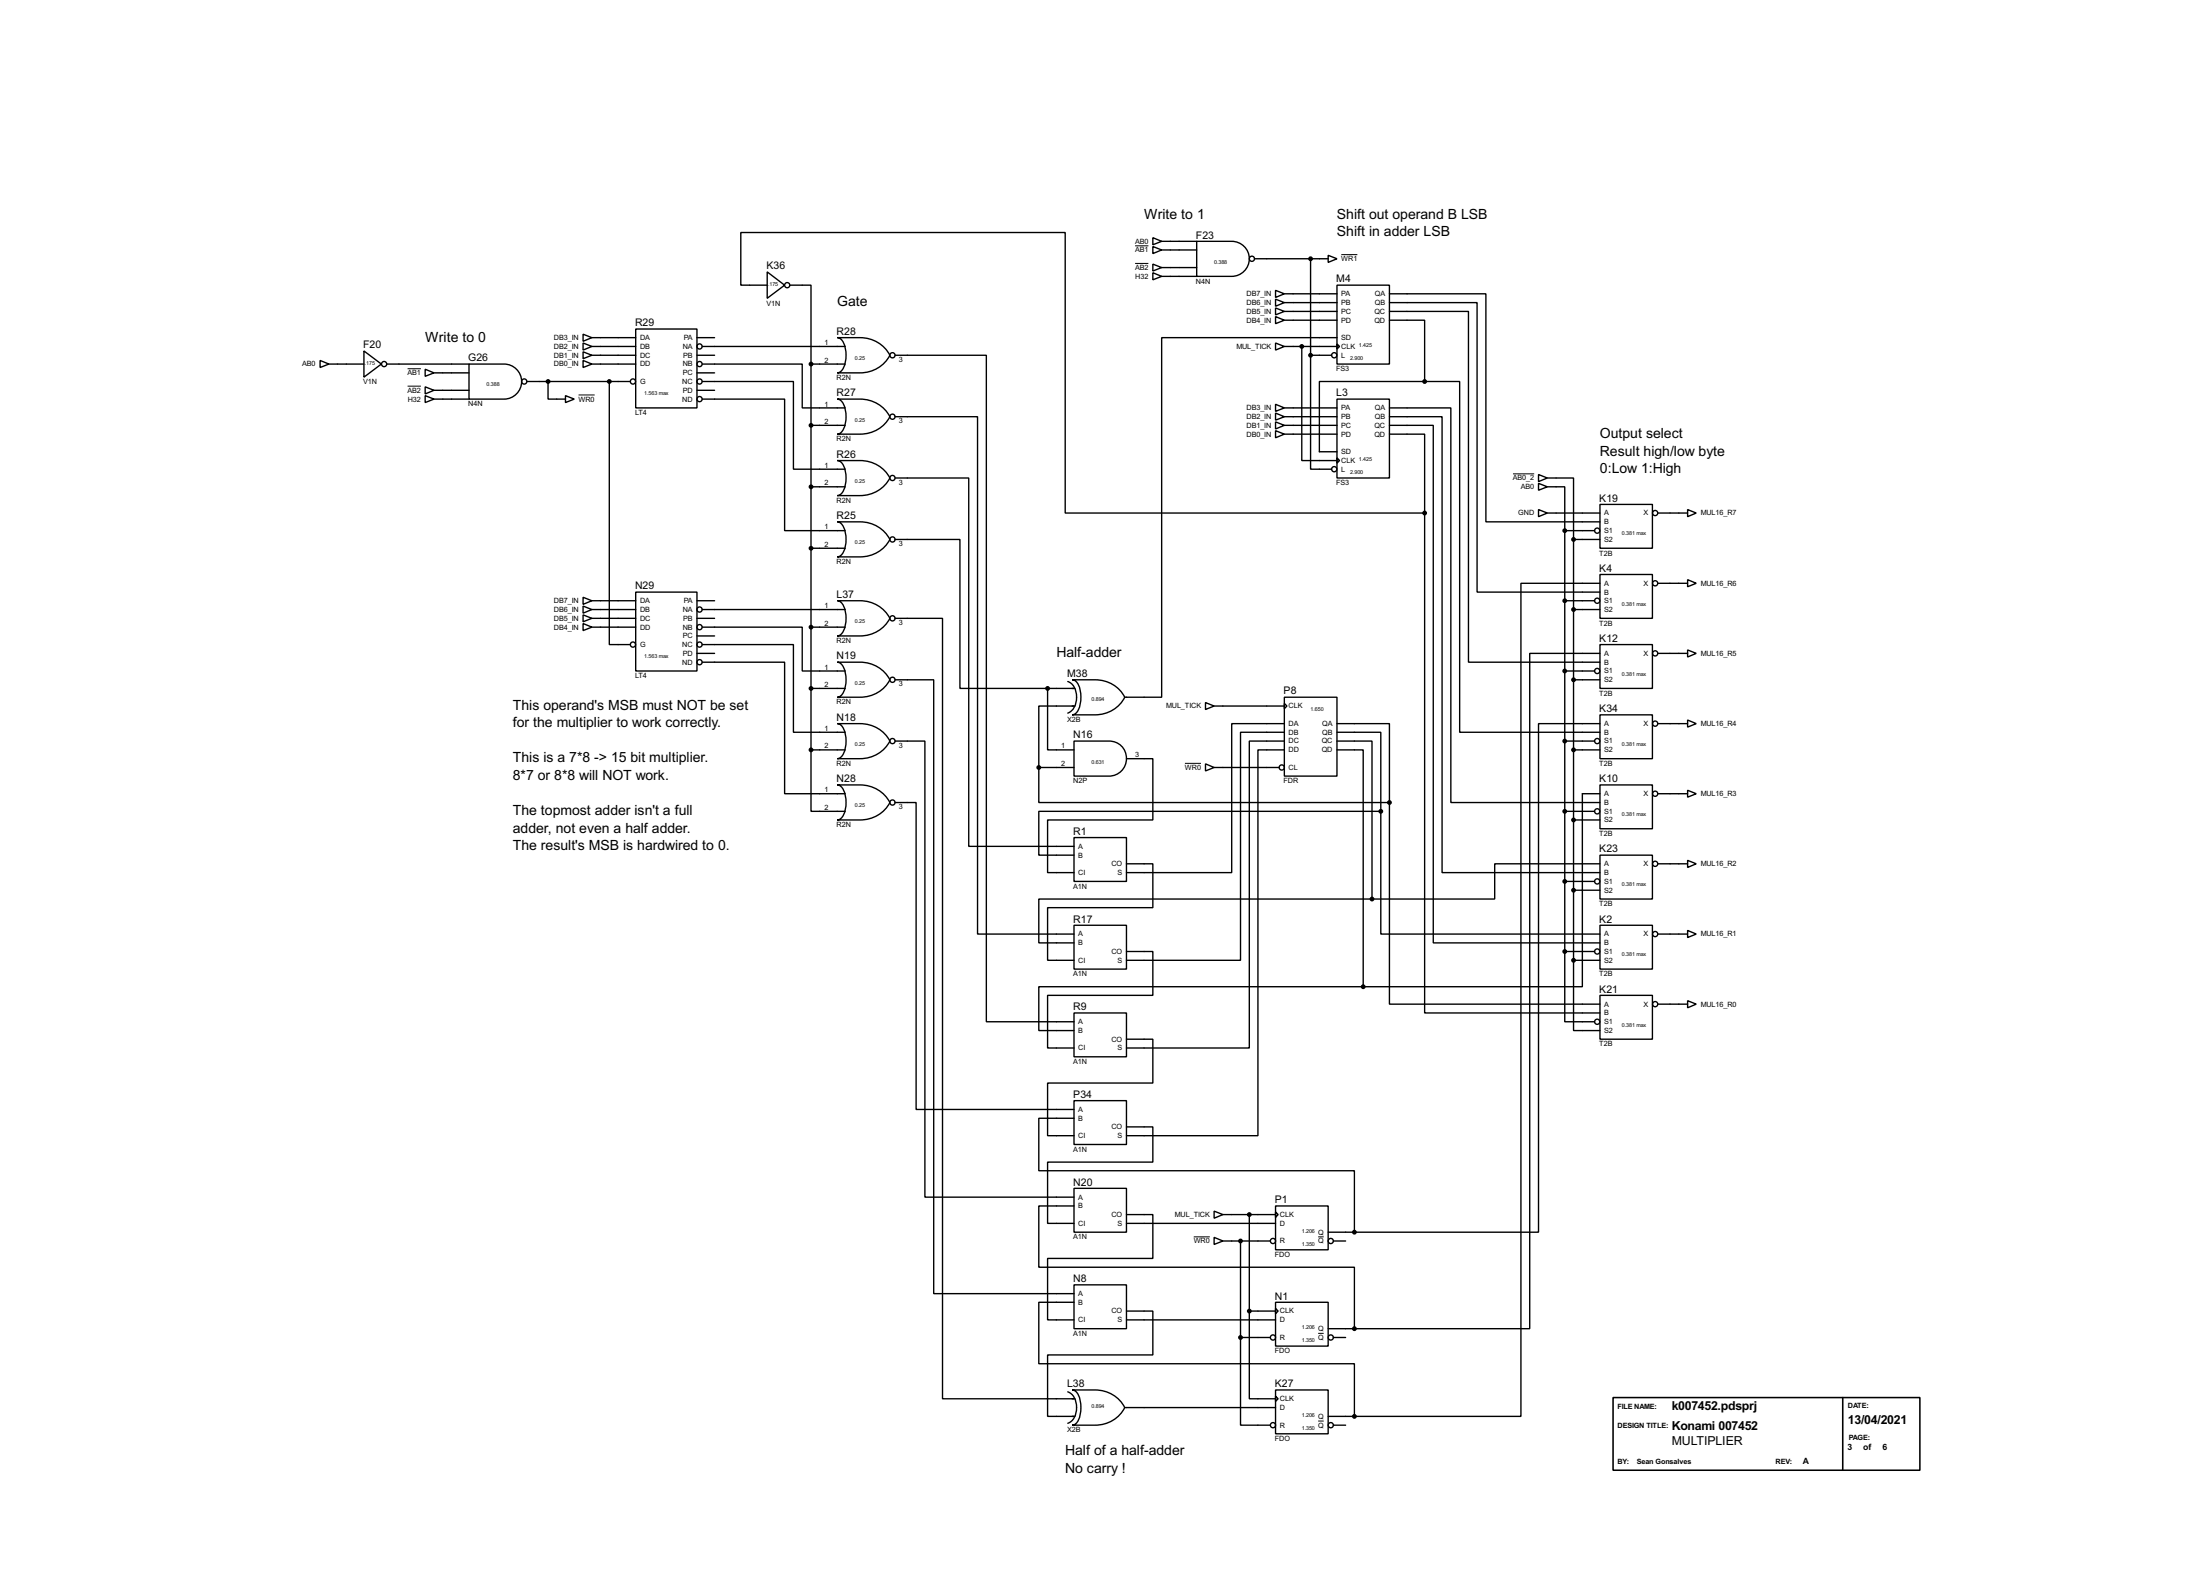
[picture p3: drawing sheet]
<svg xmlns="http://www.w3.org/2000/svg" width="637mm" height="460mm" viewBox="0 0 637 460" stroke-linecap="round" stroke-linejoin="round" font-family="sans-serif">
<g fill="none" stroke="#000" stroke-width=".4">
<path d="M222.3 78.8l5.1 3.8-5.1 3.8zM334.1 68.9l2.5 1-2.5 1zM334.1 71.4l2.5 1-2.5 1.1zM334.1 76.5l2.5 1-2.5 1zM334.1 79l2.5 1.1-2.5 1zM336.6 69.9h10.2M336.6 72.4h10.2M336.6 77.5h10.2M346.8 69.9h10.1a5.1 5.1 0 0 1 5.1 5.1 5.1 5.1 0 0 1-5.1 5.1h-10.1zM363.5 75h21.4M379.8 75v27.9M384.9 74l2.5 1-2.5 1z"/>
<path d="M169 96.8l2.5 1-2.5 1.1zM169 99.4l2.5 1-2.5 1zM171.5 97.8h12.7M184.2 95.3h17.8v22.9h-17.8zM202 97.8h5.1M222.3 82.6h-7.6v-15.2h94v81.2h104.1M228.9 82.6h6.1v22.9M242.6 97.8h6.6a9.6 9.6 0 0 1 8.7 5.1 9.6 9.6 0 0 1-8.7 5.1h-6.6a3.2 3.2 0 0 0 2.4-3.1 7.7 7.7 0 0 0-1.4-6.7zM336.6 80.1h10.2M369.6 99.4l2.6 1-2.6 1zM369.6 84.1l2.6 1-2.6 1.1zM369.6 86.7l2.6 1-2.6 1z"/>
<path d="M369.6 89.2l2.6 1-2.6 1zM369.6 91.7l2.6 1.1-2.6 1zM372.2 85.1h15.2M372.2 87.7h15.2M372.2 90.2h15.2M372.2 92.8h15.2M387.4 82.6h15.2v22.9h-15.2zM387.4 99.6l.8 .8-.8 .7zM387.4 97.8h-50.8v104.2h-10.7M402.6 85.1h28v66.1h33M402.6 90.2h22.9v101.6h38.1M402.6 87.7h25.4v83.8h35.6"/>
<path d="M402.6 92.8h10.2v17.7M92.8 104.4l2.5 1.1-2.5 1zM95.3 105.5h10.2M105.5 101.7l5 3.8-5 3.8zM112.1 105.5h23.8M123.2 107l2.6 1-2.6 1zM123.2 112.1l2.6 1-2.6 1zM123.2 114.6l2.6 1-2.6 1zM125.8 108h10.1M125.8 113.1h10.1M125.8 115.6h10.1M135.9 105.5h10.2a5.1 5.1 0 0 1 5.1 5 5.1 5.1 0 0 1-5.1 5.1h-10.2z"/>
<path d="M152.7 110.5h30M158.8 110.5v5.1h5.1M163.9 114.6l2.5 1-2.5 1zM169 101.9l2.5 1-2.5 1zM169 104.4l2.5 1.1-2.5 1zM171.5 100.4h12.7M171.5 102.9h12.7M171.5 105.5h12.7M176.6 110.5v76.2h6.1M202 102.9h5.1M202 108h5.1M202 113.1h5.1"/>
<path d="M203.5 105.5h29v12.7h12.4M203.5 110.5h26.4v25.4h15M203.5 115.6h23.9v38.1h17.5M203.5 100.4h41.4M235 105.5h9.9M235 105.5v111.7M242.6 115.6h6.6a9.6 9.6 0 0 1 8.7 5.1 9.6 9.6 0 0 1-8.7 5.1h-6.6a3.2 3.2 0 0 0 2.4-3.2 7.7 7.7 0 0 0-1.4-6.6zM259.4 102.9h26.4v193.1h25.4M369.6 117.1l2.6 1.1-2.6 1zM369.6 119.7l2.6 1-2.6 1zM372.2 100.4h15.2M372.2 118.2h15.2"/>
<path d="M377.2 100.4v33h10.2M379.8 102.9v33h6.1M379.8 102.9h6.1M387.4 115.6h15.2v22.9h-15.2zM402.6 118.2h17.8v114.3h43.2M412.8 110.5h-30.5v20.4h5.1M412.8 110.5h10.2v101.6h40.6M235 123.2h9.9M242.6 133.4h6.6a9.6 9.6 0 0 1 8.7 5.1 9.6 9.6 0 0 1-8.7 5.1h-6.6a3.2 3.2 0 0 0 2.4-3.2 7.6 7.6 0 0 0-1.4-6.6zM259.4 120.7h23.9v149.9h27.9M259.4 138.5h21.3v106.7h30.5M369.6 122.2l2.6 1-2.6 1.1z"/>
<path d="M369.6 124.8l2.6 1-2.6 1zM372.2 123.2h15.2M372.2 120.7h15.2M372.2 125.8h15.2M387.4 132.6l.8 .8-.8 .8zM402.6 120.7h15.3v132.1h45.7M402.6 123.2h12.7v149.9h48.3M402.6 125.8h10.2v22.8M445.8 137.5l2.6 1-2.6 1zM448.4 138.5h7.6v17.8M235 141h9.9M235 158.8h9.9"/>
<path d="M242.6 151.2h6.6a9.6 9.6 0 0 1 8.7 5.1 9.6 9.6 0 0 1-8.7 5h-6.6a3.2 3.2 0 0 0 2.4-3.1 7.7 7.7 0 0 0-1.4-6.6zM259.4 156.3h18.8v43.1h25.4M412.8 148.6v144.8h50.8M445.8 147.6l2.6 1-2.6 1.1zM445.8 140l2.6 1-2.6 1zM448.4 141h5v12.7M448.4 148.6h15.2M453.4 153.7v121.9M453.4 153.7h8.7M456 156.3h7.6M456 156.3v121.9M463.6 146.1h15.2v12.7h-15.2z"/>
<path d="M480.4 148.6h8.6M489 147.6l2.5 1-2.5 1.1zM169 173l2.5 1-2.5 1.1zM169 175.6l2.5 1-2.5 1zM169 178.1l2.5 1-2.5 1zM171.5 174h12.7M171.5 176.6h12.7M171.5 179.1h12.7M184.2 171.5h17.8v22.9h-17.8zM202 174h5.1M202 179.1h5.1M203.5 176.6h41.4"/>
<path d="M242.6 174h6.6a9.6 9.6 0 0 1 8.7 5.1 9.6 9.6 0 0 1-8.7 5.1h-6.6a3.2 3.2 0 0 0 2.4-3.1 7.7 7.7 0 0 0-1.4-6.7zM259.4 179.1h13.7v226.1h38.4M453.4 174h8.7M456 176.6h7.6M463.6 166.4h15.2v12.7h-15.2zM463.6 169h-22.9v241.3h-48.2M480.4 169h8.6M489 167.9l2.5 1.1-2.5 1zM169 180.6l2.5 1.1-2.5 1zM171.5 181.7h12.7M202 189.3h5.1M202 184.2h5.1"/>
<path d="M203.5 181.7h29v12.7h12.4M203.5 186.7h26.4v25.4h15M203.5 191.8h23.9v38.1h17.5M235 199.4h9.9M235 181.7h9.9M242.6 191.8h6.6a9.6 9.6 0 0 1 8.7 5.1 9.6 9.6 0 0 1-8.7 5.1h-6.6a3.2 3.2 0 0 0 2.4-3.2 7.7 7.7 0 0 0-1.4-6.6zM259.4 196.9h11.2v177.8h40.6M303.6 199.4v17.8h7.6M303.6 199.4h7.9M309.4 197.4a5.1 5.1 0 0 1 2.4 6.2l-.2 .7a3.8 3.8 0 0 1-2.2 2.3M310.7 196.9h6.6a9.4 9.4 0 0 1 8.6 5.1 9.5 9.5 0 0 1-8.6 5.1h-6.6a3.2 3.2 0 0 0 2.3-3.2 7.7 7.7 0 0 0-1.3-6.6zM453.4 194.4h8.7"/>
<path d="M456 196.9h7.6M463.6 186.7h15.2v12.7h-15.2zM463.6 189.3h-20.3v195.6h-50.8M480.4 189.3h8.6M489 188.3l2.5 1-2.5 1zM235 217.2v17.8h9.9M235 217.2h9.9M242.6 209.6h6.6a9.6 9.6 0 0 1 8.7 5.1 9.6 9.6 0 0 1-8.7 5.1h-6.6a3.2 3.2 0 0 0 2.4-3.2 7.6 7.6 0 0 0-1.4-6.6zM259.4 214.7h8.6v132.1h43.2M311.2 214.7h10.2a5.1 5.1 0 0 1 5 5 5.1 5.1 0 0 1-5 5.1h-10.2zM311.5 204.5h-10.5v17.8M326.4 219.8h7.7v17.7h-30.5v15.3h7.6"/>
<path d="M349.3 203.5l2.5 1-2.5 1zM351.8 204.5h20.4M372.2 202h15.2v22.8h-15.2zM372.2 203.8l.7 .7-.7 .8zM372.2 217.2h-7.7v111.8h-38.1M372.2 214.7h-10.2v88.9h-35.6M372.2 212.1h-12.7v66.1h-33.1M372.2 209.6h-15.3v43.2h-30.5M387.4 209.6h15.2v22.9M387.4 212.1h12.7v22.9M387.4 214.7h10.2v45.7M387.4 217.2h7.6v68.6"/>
<path d="M453.4 214.7h8.7M456 217.2h7.6M463.6 207.1h15.2v12.7h-15.2zM463.6 209.6h-17.8v147.3h-53.3M480.4 209.6h8.6M489 208.6l2.5 1-2.5 1zM242.6 227.4h6.6a9.6 9.6 0 0 1 8.7 5.1 9.6 9.6 0 0 1-8.7 5h-6.6a3.2 3.2 0 0 0 2.4-3.1 7.7 7.7 0 0 0-1.4-6.6zM259.4 232.5h6.1v88.9h45.7M301 222.3v10.2h101.6M301 222.3h10.2M349.3 221.3l2.5 1-2.5 1zM351.8 222.3h18.8"/>
<path d="M400.1 235h-99.1v12.7h10.2M400.1 235v35.6h63.5M402.6 232.5v58.4h61M453.4 235h8.7M456 237.5h7.6M463.6 227.4h15.2v12.7h-15.2zM463.6 229.9h-5.1v55.9h-63.5M480.4 229.9h8.6M489 228.9l2.5 1-2.5 1zM311.2 242.6h15.2v12.7h-15.2zM326.4 250.2h7.7v12.7h-30.5v15.3h7.6M453.4 255.3h8.7"/>
<path d="M456 257.9h7.6M463.6 247.7h15.2v12.7h-15.2zM463.6 250.2h-30.5v10.2h-35.5M480.4 250.2h8.6M489 249.2l2.5 1-2.5 1.1zM311.2 268h15.2v12.7h-15.2zM326.4 275.6h7.7v12.7h-30.5v15.3h7.6M397.6 260.4h-96.6v12.7h10.2M453.4 275.6v20.4h8.7M453.4 275.6h8.7M456 278.2v20.3h7.6M456 278.2h7.6"/>
<path d="M463.6 268h15.2v12.7h-15.2zM480.4 270.6h8.6M489 269.5l2.5 1.1-2.5 1zM311.2 293.4h15.2v12.7h-15.2zM395 285.8h-94v12.7h10.2M463.6 288.3h15.2v12.7h-15.2zM480.4 290.9h8.6M489 289.9l2.5 1-2.5 1zM311.2 318.8h15.2v12.7h-15.2zM326.4 301h7.7v12.7h-30.5v15.3h7.6M311.2 323.9h-10.2v15.2h91.5v17.8M326.4 326.4h7.7v10.2h-30.5v17.8h7.6"/>
<path d="M311.2 344.2h15.2v12.7h-15.2zM311.2 349.3h-10.2v17.8h91.5v17.8M326.4 351.8h7.7v12.7h-30.5v17.8h7.6M326.4 354.4h43.2M351.8 350.8l2.6 1-2.6 1.1zM351.8 358.4l2.6 1.1-2.6 1zM354.4 351.8h15.2M354.4 359.5h13.7M359.5 359.5v27.9M362 351.8v28M369.6 349.3h15.3v12.7h-15.3zM369.6 351.1l.8 .7-.8 .8z"/>
<path d="M384.9 356.9h7.6M386.4 359.5h3.5M311.2 372.2h15.2v12.7h-15.2zM311.2 377.2h-10.2v17.8h91.5v15.3M326.4 379.8h7.7v12.7h-30.5v17.8h7.9M362 379.8v25.4h7.6M362 379.8h7.6M369.6 377.2h15.3v12.7h-15.3zM369.6 379l.8 .8-.8 .7zM326.4 382.3h43.2M359.5 387.4v25.4h8.6M359.5 387.4h8.6"/>
<path d="M384.9 384.9h7.6M386.4 387.4h3.5M309.4 403.2a5.1 5.1 0 0 1 2.4 6.1l-.2 .7a3.6 3.6 0 0 1-2.2 2.3M310.7 402.6h6.6a9.5 9.5 0 0 1 8.6 5.1 9.5 9.5 0 0 1-8.6 5.1h-6.6a3.2 3.2 0 0 0 2.3-3.1 7.8 7.8 0 0 0-1.3-6.7zM325.9 407.7h43.7M369.6 402.6h15.3v12.7h-15.3zM369.6 404.4l.8 .8-.8 .7zM384.9 410.3h7.6M386.4 412.8h3.5"/>
<circle cx="362.7" cy="75" r=".75"/>
<circle cx="228.1" cy="82.6" r=".75"/>
<circle cx="111.3" cy="105.5" r=".75"/>
<circle cx="151.9" cy="110.5" r=".75"/>
<circle cx="183.4" cy="110.5" r=".75"/>
<circle cx="202.7" cy="100.4" r=".75"/>
<circle cx="202.7" cy="110.5" r=".75"/>
<circle cx="202.7" cy="115.6" r=".75"/>
<circle cx="202.7" cy="105.5" r=".75"/>
<circle cx="258.6" cy="102.9" r=".75"/>
<circle cx="386.6" cy="102.9" r=".75"/>
<circle cx="258.6" cy="138.5" r=".75"/>
<circle cx="258.6" cy="120.7" r=".75"/>
<circle cx="386.6" cy="135.9" r=".75"/>
<circle cx="258.6" cy="156.3" r=".75"/>
<circle cx="462.8" cy="153.7" r=".75"/>
<circle cx="479.6" cy="148.6" r=".75"/>
<circle cx="202.7" cy="176.6" r=".75"/>
<circle cx="258.6" cy="179.1" r=".75"/>
<circle cx="462.8" cy="174" r=".75"/>
<circle cx="479.6" cy="169" r=".75"/>
<circle cx="183.4" cy="186.7" r=".75"/>
<circle cx="202.7" cy="186.7" r=".75"/>
<circle cx="202.7" cy="191.8" r=".75"/>
<circle cx="202.7" cy="181.7" r=".75"/>
<circle cx="258.6" cy="196.9" r=".75"/>
<circle cx="462.8" cy="194.4" r=".75"/>
<circle cx="479.6" cy="189.3" r=".75"/>
<circle cx="258.6" cy="214.7" r=".75"/>
<circle cx="462.8" cy="214.7" r=".75"/>
<circle cx="479.6" cy="209.6" r=".75"/>
<circle cx="258.6" cy="232.5" r=".75"/>
<circle cx="371.4" cy="222.3" r=".75"/>
<circle cx="462.8" cy="235" r=".75"/>
<circle cx="479.6" cy="229.9" r=".75"/>
<circle cx="462.8" cy="255.3" r=".75"/>
<circle cx="479.6" cy="250.2" r=".75"/>
<circle cx="462.8" cy="275.6" r=".75"/>
<circle cx="479.6" cy="270.6" r=".75"/>
<circle cx="462.8" cy="296" r=".75"/>
<circle cx="479.6" cy="290.9" r=".75"/>
<circle cx="368.8" cy="359.5" r=".75"/>
<circle cx="385.6" cy="359.5" r=".75"/>
<circle cx="368.8" cy="387.4" r=".75"/>
<circle cx="385.6" cy="387.4" r=".75"/>
<circle cx="368.8" cy="412.8" r=".75"/>
<circle cx="385.6" cy="412.8" r=".75"/>
</g>
<g fill="#000" stroke="#000" stroke-width=".4">
<circle cx="379.7" cy="75" r=".5"/>
<circle cx="158.8" cy="110.5" r=".5"/>
<circle cx="176.5" cy="110.5" r=".5"/>
<circle cx="235" cy="105.5" r=".5"/>
<circle cx="377.2" cy="100.4" r=".5"/>
<circle cx="379.7" cy="102.9" r=".5"/>
<circle cx="412.8" cy="110.5" r=".5"/>
<circle cx="235" cy="123.2" r=".5"/>
<circle cx="235" cy="141" r=".5"/>
<circle cx="235" cy="158.8" r=".5"/>
<circle cx="412.8" cy="148.6" r=".5"/>
<circle cx="453.4" cy="153.7" r=".5"/>
<circle cx="455.9" cy="156.3" r=".5"/>
<circle cx="453.4" cy="174" r=".5"/>
<circle cx="455.9" cy="176.6" r=".5"/>
<circle cx="235" cy="199.4" r=".5"/>
<circle cx="235" cy="181.7" r=".5"/>
<circle cx="303.5" cy="199.4" r=".5"/>
<circle cx="453.4" cy="194.4" r=".5"/>
<circle cx="455.9" cy="196.9" r=".5"/>
<circle cx="235" cy="217.2" r=".5"/>
<circle cx="453.4" cy="214.7" r=".5"/>
<circle cx="455.9" cy="217.2" r=".5"/>
<circle cx="301" cy="222.3" r=".5"/>
<circle cx="400.1" cy="235" r=".5"/>
<circle cx="402.6" cy="232.5" r=".5"/>
<circle cx="453.4" cy="235" r=".5"/>
<circle cx="455.9" cy="237.5" r=".5"/>
<circle cx="453.4" cy="255.3" r=".5"/>
<circle cx="455.9" cy="257.9" r=".5"/>
<circle cx="397.5" cy="260.4" r=".5"/>
<circle cx="453.4" cy="275.6" r=".5"/>
<circle cx="455.9" cy="278.2" r=".5"/>
<circle cx="395" cy="285.8" r=".5"/>
<circle cx="359.4" cy="359.5" r=".5"/>
<circle cx="362" cy="351.8" r=".5"/>
<circle cx="392.4" cy="356.9" r=".5"/>
<circle cx="362" cy="379.8" r=".5"/>
<circle cx="359.4" cy="387.4" r=".5"/>
<circle cx="392.4" cy="384.9" r=".5"/>
<circle cx="392.4" cy="410.3" r=".5"/>
</g>
<path d="M328.9 71.2h3.9M328.9 76.3h3.9M388.7 73.8h4.6M118.1 106.8h3.9M118.1 111.9h3.9M167.7 114.4h4.6M438.4 137.3h6.2M343.4 221.1h4.6M345.9 358.3h4.7M382 358.3h1.6M382 386.2h1.6M382 411.6h1.6" fill="none" stroke="#000" stroke-width=".29"/>
<path d="M467.4 404.8h88.9v21.1h-88.9zM534 404.8v21.1" fill="none" stroke="#000" stroke-width=".45"/>
<g font-size="4.6">
<text x="331.5" y="63.4">Write to 1</text>
<text x="387.4" y="63.4">Shift out operand B LSB</text>
<text x="387.4" y="68.4">Shift in adder LSB</text>
<text x="242.6" y="88.8">Gate</text>
<text x="123.2" y="98.9">Write to 0</text>
<text x="463.6" y="126.9">Output select</text>
<text x="463.6" y="131.9">Result high/low byte</text>
<text x="463.6" y="137.1">0:Low 1:High</text>
<text x="306.1" y="190.4">Half-adder</text>
<text x="148.6" y="205.6">This operand's MSB must NOT be set</text>
<text x="148.6" y="210.7">for the multiplier to work correctly.</text>
<text x="148.6" y="220.9">This is a 7*8 -&gt; 15 bit multiplier.</text>
<text x="148.6" y="226">8*7 or 8*8 will NOT work.</text>
<text x="148.6" y="236.1">The topmost adder isn't a full</text>
<text x="148.6" y="241.2">adder, not even a half adder.</text>
<text x="148.6" y="246.3">The result's MSB is hardwired to 0.</text>
<text x="308.7" y="421.5">Half of a half-adder</text>
<text x="308.7" y="426.6">No carry !</text>
</g>
<g font-size="4">
<text x="484.4" y="408.4">k007452.pdsprj</text>
<text x="535.5" y="412.4">13/04/2021</text>
<text x="484.4" y="418.5">MULTIPLIER</text>
<text x="484.4" y="414.1">Konami 007452</text>
</g>
<g font-size="3.4">
<text x="346.6" y="69.1">F23</text>
<text x="222.1" y="78">K36</text>
<text x="387.2" y="81.8">M4</text>
<text x="184" y="94.5">R29</text>
<text x="105.3" y="100.9">F20</text>
<text x="242.4" y="97">R28</text>
<text x="135.7" y="104.7">G26</text>
<text x="242.4" y="114.8">R27</text>
<text x="387.2" y="114.8">L3</text>
<text x="242.4" y="132.6">R26</text>
<text x="463.4" y="145.3">K19</text>
<text x="242.4" y="150.3">R25</text>
<text x="463.4" y="165.6">K4</text>
<text x="184" y="170.7">N29</text>
<text x="242.4" y="173.2">L37</text>
<text x="463.4" y="185.9">K12</text>
<text x="242.4" y="191">N19</text>
<text x="309.2" y="196.1">M38</text>
<text x="372" y="201.2">P8</text>
<text x="242.4" y="208.8">N18</text>
<text x="463.4" y="206.3">K34</text>
<text x="311" y="213.9">N16</text>
<text x="242.4" y="226.6">N28</text>
<text x="463.4" y="226.6">K10</text>
<text x="311" y="241.8">R1</text>
<text x="463.4" y="246.9">K23</text>
<text x="311" y="267.2">R17</text>
<text x="463.4" y="267.2">K2</text>
<text x="463.4" y="287.5">K21</text>
<text x="311" y="292.6">R9</text>
<text x="311" y="318">P34</text>
<text x="311" y="343.4">N20</text>
<text x="369.4" y="348.5">P1</text>
<text x="311" y="371.4">N8</text>
<text x="369.4" y="376.4">N1</text>
<text x="309.2" y="401.8">L38</text>
<text x="369.4" y="401.8">K27</text>
</g>
<g font-size="2.8">
<text x="522.4" y="424.2">A</text>
<text x="535.3" y="420.1">3</text>
<text x="539.9" y="420.1">of</text>
<text x="545.5" y="420.1">6</text>
</g>
<g font-size="2.4">
<text x="328.9" y="70.6">AB0</text>
<text x="328.9" y="73.1">AB1</text>
<text x="388.7" y="75.6">WR1</text>
<text x="328.9" y="78.2">AB2</text>
<text x="329" y="80.8">H32</text>
<text x="346.6" y="82.2">N4N</text>
<text x="222.1" y="88.5">V1N</text>
<text x="361.2" y="85.8">DB7_IN</text>
<text x="361.2" y="88.3">DB6_IN</text>
<text x="388.7" y="85.8">PA</text>
<text x="388.7" y="88.3">PB</text>
<text x="398.4" y="85.8">QA</text>
<text x="398.4" y="88.3">QB</text>
<text x="361.2" y="90.9">DB5_IN</text>
<text x="361.2" y="93.5">DB4_IN</text>
<text x="388.7" y="90.9">PC</text>
<text x="388.7" y="93.5">PD</text>
<text x="398.3" y="90.9">QC</text>
<text x="398.3" y="93.5">QD</text>
<text x="160.5" y="98.5">DB3_IN</text>
<text x="160.5" y="101">DB2_IN</text>
<text x="185.5" y="98.5">DA</text>
<text x="185.5" y="101">DB</text>
<text x="197.9" y="101">NA</text>
<text x="198.2" y="98.5">PA</text>
<text x="238.9" y="100">1</text>
<text x="358.3" y="101">MUL_TICK</text>
<text x="388.7" y="101">CLK</text>
<text x="388.7" y="98.5">SD</text>
<text x="87.6" y="106.2">AB0</text>
<text x="160.5" y="103.6">DB1_IN</text>
<text x="160.5" y="106.2">DB0_IN</text>
<text x="185.5" y="103.6">DC</text>
<text x="185.5" y="106.2">DD</text>
<text x="197.9" y="106.2">NB</text>
<text x="198" y="103.6">PB</text>
<text x="238.9" y="105.1">2</text>
<text x="260.4" y="104.8">3</text>
<text x="387.2" y="107.6">FS3</text>
<text x="388.7" y="103.6">L</text>
<text x="105.3" y="111.4">V1N</text>
<text x="118.1" y="108.7">AB1</text>
<text x="118.1" y="113.7">AB2</text>
<text x="185.5" y="111.2">G</text>
<text x="197.7" y="111.2">NC</text>
<text x="197.9" y="108.7">PC</text>
<text x="197.9" y="113.7">PD</text>
<text x="242.4" y="110.1">R2N</text>
<text x="118.2" y="116.3">H32</text>
<text x="135.7" y="117.7">N4N</text>
<text x="167.7" y="116.3">WR0</text>
<text x="197.7" y="116.3">ND</text>
<text x="238.9" y="117.8">1</text>
<text x="361.2" y="118.9">DB3_IN</text>
<text x="388.7" y="118.9">PA</text>
<text x="398.4" y="118.9">QA</text>
<text x="184" y="120.3">LT4</text>
<text x="238.9" y="122.8">2</text>
<text x="260.4" y="122.6">3</text>
<text x="361.2" y="121.4">DB2_IN</text>
<text x="361.2" y="123.9">DB1_IN</text>
<text x="388.7" y="121.4">PB</text>
<text x="388.7" y="123.9">PC</text>
<text x="398.3" y="123.9">QC</text>
<text x="398.4" y="121.4">QB</text>
<text x="242.4" y="127.8">R2N</text>
<text x="361.2" y="126.4">DB0_IN</text>
<text x="388.7" y="126.4">PD</text>
<text x="388.7" y="131.6">SD</text>
<text x="398.3" y="126.4">QD</text>
<text x="238.9" y="135.5">1</text>
<text x="388.7" y="134.1">CLK</text>
<text x="388.7" y="136.6">L</text>
<text x="238.9" y="140.6">2</text>
<text x="260.4" y="140.4">3</text>
<text x="387.2" y="140.5">FS3</text>
<text x="438.4" y="139.2">AB0_2</text>
<text x="440.7" y="141.7">AB0</text>
<text x="242.4" y="145.7">R2N</text>
<text x="440" y="149.3">GND</text>
<text x="464.9" y="149.3">A</text>
<text x="476.2" y="149.3">X</text>
<text x="492.8" y="149.3">MUL16_R7</text>
<text x="238.9" y="153.3">1</text>
<text x="464.9" y="151.9">B</text>
<text x="464.9" y="154.4">S1</text>
<text x="238.9" y="158.4">2</text>
<text x="260.4" y="158.1">3</text>
<text x="463.4" y="160.9">T2B</text>
<text x="464.9" y="157">S2</text>
<text x="242.4" y="163.4">R2N</text>
<text x="464.9" y="169.7">A</text>
<text x="464.9" y="172.2">B</text>
<text x="476.2" y="169.7">X</text>
<text x="492.8" y="169.7">MUL16_R6</text>
<text x="160.5" y="174.7">DB7_IN</text>
<text x="160.5" y="177.3">DB6_IN</text>
<text x="160.5" y="179.8">DB5_IN</text>
<text x="185.5" y="174.7">DA</text>
<text x="185.5" y="177.3">DB</text>
<text x="185.5" y="179.8">DC</text>
<text x="197.9" y="177.3">NA</text>
<text x="198" y="179.8">PB</text>
<text x="198.2" y="174.7">PA</text>
<text x="238.9" y="176.2">1</text>
<text x="464.9" y="177.3">S2</text>
<text x="464.9" y="174.7">S1</text>
<text x="160.5" y="182.4">DB4_IN</text>
<text x="185.5" y="182.4">DD</text>
<text x="197.9" y="184.9">PC</text>
<text x="197.9" y="182.4">NB</text>
<text x="238.9" y="181.3">2</text>
<text x="260.4" y="181">3</text>
<text x="463.4" y="181.2">T2B</text>
<text x="185.5" y="187.4">G</text>
<text x="197.7" y="187.4">NC</text>
<text x="197.9" y="190">PD</text>
<text x="242.4" y="186.3">R2N</text>
<text x="464.9" y="190">A</text>
<text x="476.2" y="190">X</text>
<text x="492.8" y="190">MUL16_R5</text>
<text x="184" y="196.5">LT4</text>
<text x="197.7" y="192.5">ND</text>
<text x="238.9" y="194">1</text>
<text x="464.9" y="197.6">S2</text>
<text x="464.9" y="192.5">B</text>
<text x="464.9" y="195.1">S1</text>
<text x="238.9" y="199">2</text>
<text x="260.4" y="198.8">3</text>
<text x="463.4" y="201.5">T2B</text>
<text x="242.4" y="204.1">R2N</text>
<text x="309.2" y="209.2">X2B</text>
<text x="337.9" y="205.2">MUL_TICK</text>
<text x="373.4" y="205.2">CLK</text>
<text x="238.9" y="211.7">1</text>
<text x="373.4" y="210.3">DA</text>
<text x="373.4" y="212.8">DB</text>
<text x="373.4" y="215.4">DC</text>
<text x="383" y="215.4">QC</text>
<text x="383.1" y="210.3">QA</text>
<text x="383.1" y="212.8">QB</text>
<text x="464.9" y="210.3">A</text>
<text x="464.9" y="212.8">B</text>
<text x="464.9" y="215.4">S1</text>
<text x="476.2" y="210.3">X</text>
<text x="492.8" y="210.3">MUL16_R4</text>
<text x="238.9" y="216.8">2</text>
<text x="242.4" y="221.9">R2N</text>
<text x="260.4" y="216.6">3</text>
<text x="307.5" y="216.8">1</text>
<text x="307.5" y="221.9">2</text>
<text x="329" y="219.4">3</text>
<text x="373.4" y="217.9">DD</text>
<text x="383" y="217.9">QD</text>
<text x="463.4" y="221.9">T2B</text>
<text x="464.9" y="217.9">S2</text>
<text x="311" y="226.9">N2P</text>
<text x="343.4" y="223">WR0</text>
<text x="372" y="226.9">FDR</text>
<text x="373.4" y="223">CL</text>
<text x="238.9" y="229.5">1</text>
<text x="464.9" y="230.6">A</text>
<text x="464.9" y="233.2">B</text>
<text x="476.2" y="230.6">X</text>
<text x="492.8" y="230.6">MUL16_R3</text>
<text x="238.9" y="234.6">2</text>
<text x="242.4" y="239.6">R2N</text>
<text x="260.4" y="234.4">3</text>
<text x="464.9" y="238.2">S2</text>
<text x="464.9" y="235.7">S1</text>
<text x="312.5" y="245.9">A</text>
<text x="463.4" y="242.2">T2B</text>
<text x="312.5" y="248.4">B</text>
<text x="322.1" y="250.9">CO</text>
<text x="464.9" y="250.9">A</text>
<text x="476.2" y="250.9">X</text>
<text x="492.8" y="250.9">MUL16_R2</text>
<text x="311" y="257.4">A1N</text>
<text x="312.5" y="253.5">CI</text>
<text x="323.8" y="253.5">S</text>
<text x="464.9" y="253.5">B</text>
<text x="464.9" y="256">S1</text>
<text x="463.4" y="262.5">T2B</text>
<text x="464.9" y="258.6">S2</text>
<text x="312.5" y="273.8">B</text>
<text x="312.5" y="271.3">A</text>
<text x="464.9" y="271.3">A</text>
<text x="464.9" y="273.8">B</text>
<text x="476.2" y="271.3">X</text>
<text x="492.8" y="271.3">MUL16_R1</text>
<text x="312.5" y="278.9">CI</text>
<text x="322.1" y="276.3">CO</text>
<text x="323.8" y="278.9">S</text>
<text x="464.9" y="278.9">S2</text>
<text x="464.9" y="276.3">S1</text>
<text x="311" y="282.8">A1N</text>
<text x="463.4" y="282.8">T2B</text>
<text x="464.9" y="291.6">A</text>
<text x="476.2" y="291.6">X</text>
<text x="492.8" y="291.6">MUL16_R0</text>
<text x="312.5" y="299.2">B</text>
<text x="312.5" y="296.7">A</text>
<text x="464.9" y="299.2">S2</text>
<text x="464.9" y="294.1">B</text>
<text x="464.9" y="296.7">S1</text>
<text x="312.5" y="304.3">CI</text>
<text x="322.1" y="301.7">CO</text>
<text x="323.8" y="304.3">S</text>
<text x="463.4" y="303.1">T2B</text>
<text x="311" y="308.2">A1N</text>
<text x="312.5" y="322.1">A</text>
<text x="312.5" y="324.6">B</text>
<text x="312.5" y="329.7">CI</text>
<text x="322.1" y="327.1">CO</text>
<text x="323.8" y="329.7">S</text>
<text x="311" y="333.6">A1N</text>
<text x="312.5" y="347.5">A</text>
<text x="312.5" y="350">B</text>
<text x="322.1" y="352.5">CO</text>
<text x="340.5" y="352.5">MUL_TICK</text>
<text x="370.9" y="352.5">CLK</text>
<text x="311" y="359">A1N</text>
<text x="312.5" y="355.1">CI</text>
<text x="323.8" y="355.1">S</text>
<text x="370.9" y="355.1">D</text>
<text x="382" y="357.6">Q</text>
<text x="345.9" y="360.2">WR0</text>
<text x="369.4" y="364.1">FDO</text>
<text x="370.9" y="360.2">R</text>
<text x="382" y="360.2">Q</text>
<text x="312.5" y="377.9">B</text>
<text x="312.5" y="375.4">A</text>
<text x="312.5" y="383">CI</text>
<text x="322.1" y="380.5">CO</text>
<text x="323.8" y="383">S</text>
<text x="370.9" y="380.5">CLK</text>
<text x="370.9" y="383">D</text>
<text x="311" y="387">A1N</text>
<text x="370.9" y="388.1">R</text>
<text x="382" y="385.6">Q</text>
<text x="382" y="388.1">Q</text>
<text x="369.4" y="392">FDO</text>
<text x="370.9" y="405.9">CLK</text>
<text x="535.5" y="407.7">DATE:</text>
<text x="370.9" y="408.4">D</text>
<text x="370.9" y="413.5">R</text>
<text x="382" y="411">Q</text>
<text x="382" y="413.5">Q</text>
<text x="468.7" y="408.2">FILE NAME:</text>
<text x="468.7" y="413.6">DESIGN TITLE:</text>
<text x="309.2" y="414.9">X2B</text>
<text x="369.4" y="417.4">FDO</text>
<text x="535.7" y="417.1">PAGE:</text>
<text x="468.7" y="424">BY:</text>
<text x="474.3" y="424">Sean Gonsalves</text>
<text x="514.5" y="424">REV:</text>
</g>
<g font-size="1.8">
<text x="351.8" y="76.3">0.388</text>
<text x="222.6" y="83">.175</text>
<text x="393.8" y="100.5">1.425</text>
<text x="105.7" y="105.8">.175</text>
<text x="247.7" y="104.3">0.25</text>
<text x="391.2" y="104.3">2.900</text>
<text x="141" y="111.9">0.388</text>
<text x="186.7" y="114.4">1.563 max</text>
<text x="247.7" y="122.1">0.25</text>
<text x="391.2" y="137.3">2.900</text>
<text x="393.8" y="133.5">1.425</text>
<text x="247.7" y="139.8">0.25</text>
<text x="470" y="155.1">0.381 max</text>
<text x="247.7" y="157.7">0.25</text>
<text x="470" y="175.4">0.381 max</text>
<text x="247.7" y="180.5">0.25</text>
<text x="186.7" y="190.7">1.563 max</text>
<text x="470" y="195.8">0.381 max</text>
<text x="247.7" y="198.3">0.25</text>
<text x="316.3" y="203">0.894</text>
<text x="379.8" y="205.9">1.650</text>
<text x="247.7" y="216.1">0.25</text>
<text x="316.3" y="221.2">0.631</text>
<text x="470" y="216.1">0.381 max</text>
<text x="247.7" y="233.9">0.25</text>
<text x="470" y="236.4">0.381 max</text>
<text x="470" y="256.7">0.381 max</text>
<text x="470" y="277">0.381 max</text>
<text x="470" y="297.4">0.381 max</text>
<text x="377.2" y="357.1">1.206</text>
<text x="377.2" y="360.9">1.350</text>
<text x="377.2" y="385">1.206</text>
<text x="377.2" y="388.8">1.350</text>
<text x="316.3" y="407.9">0.894</text>
<text x="377.2" y="410.4">1.206</text>
<text x="377.2" y="414.2">1.350</text>
</g>
</svg>
